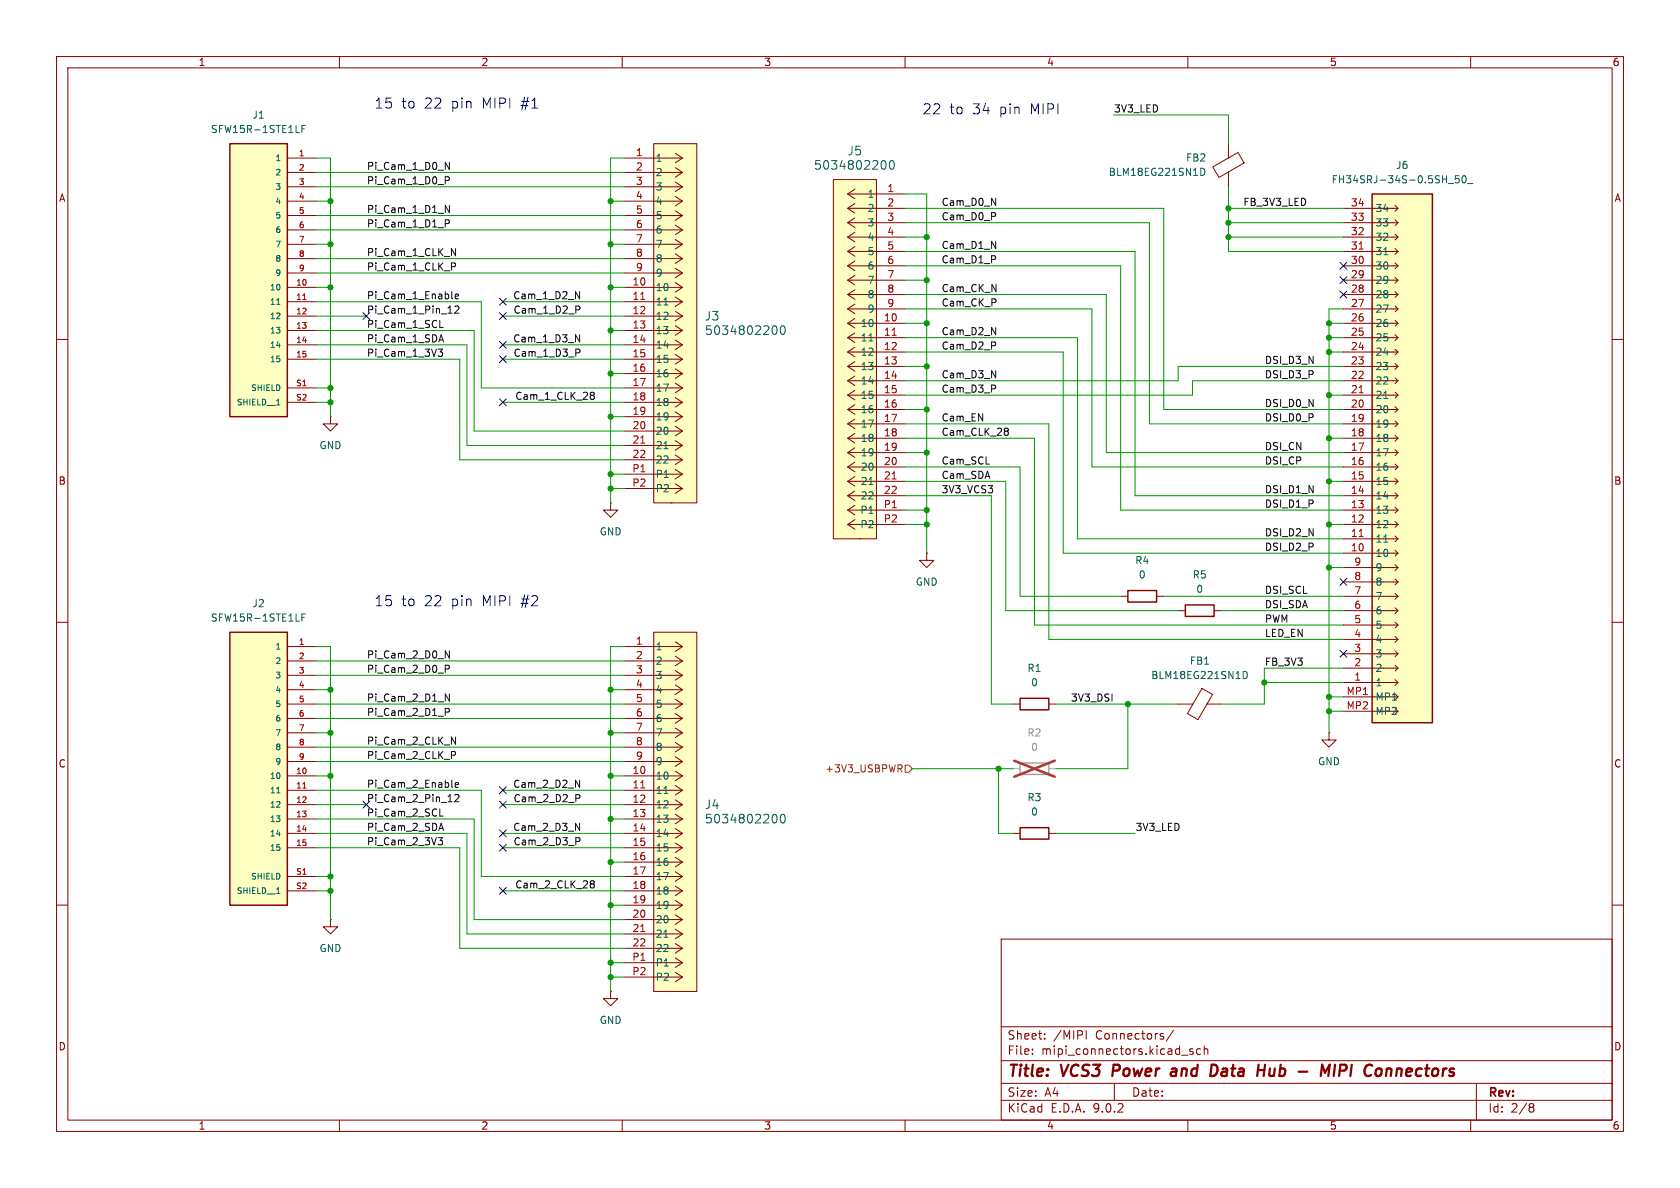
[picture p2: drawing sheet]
<svg xmlns="http://www.w3.org/2000/svg" width="297mm" height="210mm" viewBox="0 0 297 210" stroke-linecap="round" stroke-linejoin="round" font-family="sans-serif">
<g fill="none" stroke="#840000" stroke-width=".18">
<path d="M10 10h277v190h-277zM12 12h273v186h-273zM60 10v2M110 10v2M160 10v2M210 10v2M260 10v2M10 60h2M58.4 73.7v1.2h1.3l-1.3 1.3-1.3-1.3h1.3M58.4 73.7h.1M285 60h2M10 110h2"/>
<path d="M285 110h2M179.1 147.3h1.2M185.4 147.3h1.3M10 160h2M177 166h108v32h-108zM285 160h2M60 198v2M110 198v2M160 198v2M177 194.5h108M177 191.5h108M177 187.5h108"/>
<path d="M177 181.5h108M182.5 186.3v.1M182.5 185.5v.1M184.7 183.6v.1M184.7 182.8v.1M192 182.2v1.5M197 191.5v3M207.5 182.1l-1.3 2M208.9 186.5h1.1M210 198v2M210.9 185.5l-.4-.1-.2 .2 .1 .2 .5 .2v.3h-.6M212.2 185.5l-.4-.1-.3 .3v.4l.2 .2h.5"/>
<path d="M212.9 185.5l.2-.1 .4 .1v.9M212.9 184.9v1.5M260 198v2M261 191.5v6.5M270.6 195.1l.4 .1 .2 .2-.3 .3M270.6 195.7h.3M270.9 195.7l.2 .2 .1 .4-.2 .2-.4 .1"/>
</g>
<g fill="none" stroke="#840000" stroke-width=".4">
<path d="M196.9 188.2l-.3 2M207 190.1l.2 .1 .7-.1M207.2 189l.2-.1 .5 .1M208 189.4l-.9 .1M214.7 188.2a1.11 1.11 0 0 1 0 1.9M222.4 189.2h1.1M223.6 188.2l-.2 2M224.5 188.9l-.1 1 .1 .2 .4 .1M233.5 190.2l.2-2 .5 1.4 .9-1.4-.3 2M236 188.2l-.2 2M236.8 189.3h.8M237.7 188.2h-.7l-.3 2"/>
<path d="M245.3 189l.2-.1 .4 .1v1.2"/>
</g>
<path d="M180.3 146.3h5.1v2h-5.1z" fill="none" stroke="#840000" stroke-width=".25"/>
<path d="M242.6 34.3h10.6v93.5h-10.6z" fill="#ffffc2"/>
<g fill="none" stroke="#840000" stroke-width=".18">
<path d="M237.5 36.8h5.1M237.5 39.4h5.1M244.6 36.8h2.5M244.6 39.4h2.5M246.6 36.3l.5 .5M246.6 38.9l.5 .5M247.1 36.8l-.5 .5M247.1 39.4l-.5 .5M237.5 41.9h5.1M237.5 44.5h5.1M237.5 47h5.1M237.5 49.5h5.1"/>
<path d="M237.5 52.1h5.1M237.5 54.6h5.1M237.5 57.2h5.1M237.5 59.7h5.1M244.6 41.9h2.5M244.6 44.5h2.5M244.6 47h2.5M244.6 49.5h2.5M244.6 52.1h2.5M244.6 54.6h2.5M244.6 57.2h2.5M244.6 59.7h2.5"/>
<path d="M246.6 41.4l.5 .5M246.6 43.9l.5 .6M246.6 46.5l.5 .5M246.6 49l.5 .5M246.6 51.6l.5 .5M246.6 54.1l.5 .5M246.6 56.6l.5 .6M246.6 59.2l.5 .5M247.1 41.9l-.5 .5M247.1 44.5l-.5 .5M247.1 47l-.5 .5M247.1 49.5l-.5 .5"/>
<path d="M247.1 52.1l-.5 .5M247.1 54.6l-.5 .5M247.1 57.2l-.5 .5M247.1 59.7l-.5 .5M237.5 74.9h9.6M237.5 77.5h9.6M237.5 62.2h5.1M237.5 64.8h5.1M237.5 67.3h5.1M237.5 69.9h5.1M237.5 72.4h5.1M244.6 62.2h2.5"/>
<path d="M244.6 64.8h2.5M244.6 67.3h2.5M244.6 69.9h2.5M244.6 72.4h2.5M246.6 61.7l.5 .5M246.6 64.3l.5 .5M246.6 66.8l.5 .5M246.6 69.3l.5 .6M246.6 71.9l.5 .5M246.6 74.4l.5 .5M246.6 77l.5 .5M246.6 79.5l.5 .5"/>
<path d="M247.1 62.2l-.5 .5M247.1 64.8l-.5 .5M247.1 67.3l-.5 .5M247.1 69.9l-.5 .5M247.1 72.4l-.5 .5M247.1 74.9l-.5 .5M247.1 77.5l-.5 .5M237.5 80h9.6M237.5 82.6h9.6M237.5 85.1h9.6M237.5 87.6h9.6M237.5 90.2h9.6"/>
<path d="M237.5 92.7h9.6M237.5 95.3h9.6M237.5 97.8h9.6M246.6 82l.5 .6M246.6 84.6l.5 .5M246.6 87.1l.5 .5M246.6 89.7l.5 .5M246.6 92.2l.5 .5M246.6 94.7l.5 .6M246.6 97.3l.5 .5M246.6 99.8l.5 .5M247.1 80l-.5 .5"/>
<path d="M247.1 82.6l-.5 .5M247.1 85.1l-.5 .5M247.1 87.6l-.5 .5M247.1 90.2l-.5 .5M247.1 92.7l-.5 .5M247.1 95.3l-.5 .5M247.1 97.8l-.5 .5M237.5 118.1h9.6M237.5 100.3h5.1M237.5 102.9h5.1M237.5 105.4h5.1M237.5 108h5.1"/>
<path d="M237.5 110.5h5.1M237.5 113h5.1M237.5 115.6h5.1M244.6 100.3h2.5M244.6 102.9h2.5M244.6 105.4h2.5M244.6 108h2.5M244.6 110.5h2.5M244.6 113h2.5M244.6 115.6h2.5M246.6 102.4l.5 .5M246.6 104.9l.5 .5"/>
<path d="M246.6 107.4l.5 .6M246.6 110l.5 .5M246.6 112.5l.5 .5M246.6 115.1l.5 .5M246.6 117.6l.5 .5M247.1 100.3l-.5 .5M247.1 102.9l-.5 .5M247.1 105.4l-.5 .5M247.1 108l-.5 .5M247.1 110.5l-.5 .5M247.1 113l-.5 .5M247.1 115.6l-.5 .5"/>
<path d="M247.1 118.1l-.5 .5M237.5 120.7h9.6M237.5 123.2h7.1M237.5 125.7h7.1M246.4 123.2h.7M246.6 120.1l.5 .6M246.6 122.7l.5 .5M247.1 120.7l-.5 .5M247.1 123.2l-.5 .5"/>
</g>
<path d="M242.6 34.3h10.6v93.5h-10.6z" fill="none" stroke="#840000" stroke-width=".25"/>
<path d="M256 32.5h1M257.9 31.1h-.6l-.1 .6 .2-.2 .5 .1 .1 .2-.1 .4-.2 .1-.5-.1M258.6 31.2l.2-.1a.68 .68 0 0 1 .4 .6 .68 .68 0 0 1-.4 .6l-.2-.1-.1-.4zM259.4 32.5h1M244.6 45h.8M244.6 70.4h.8M244.6 95.8h.8" fill="none" stroke="#006464" stroke-width=".18"/>
<path d="M240.3 44h.7M240.3 69.4h.7M240.3 94.8h.7" fill="none" stroke="#a90000" stroke-width=".18"/>
<path d="M115.6 111.8h7.6v63.5h-7.6z" fill="#ffffc2"/>
<g fill="none" stroke="#840000" stroke-width=".18">
<path d="M110.5 114.3h10.1M110.5 116.8h10.1M110.5 119.4h10.1M115.6 111.8h7.6v63.5h-7.6zM119.4 113.5l1.2 .8M119.4 116l1.2 .8M119.4 118.5l1.2 .9M120.6 114.3l-1.2 .8M120.6 116.8l-1.2 .9M120.6 119.4l-1.2 .8M198.1 105.4h1.3M204.5 105.4h1.2"/>
<path d="M110.5 121.9h10.1M110.5 124.5h10.1M110.5 127h10.1M110.5 129.5h10.1M110.5 132.1h10.1M110.5 134.6h10.1M110.5 137.2h10.1M110.5 139.7h10.1M119.4 121.1l1.2 .8M119.4 123.6l1.2 .9M119.4 126.2l1.2 .8M119.4 128.7l1.2 .8"/>
<path d="M119.4 131.2l1.2 .9M119.4 133.8l1.2 .8M119.4 136.3l1.2 .9M119.4 138.9l1.2 .8M120.6 121.9l-1.2 .9M120.6 124.5l-1.2 .8M120.6 127l-1.2 .8M120.6 129.5l-1.2 .9M120.6 132.1l-1.2 .8M120.6 134.6l-1.2 .9M120.6 137.2l-1.2 .8M120.6 139.7l-1.2 .8"/>
<path d="M179.1 124.5h1.2M185.4 124.5h1.3M110.5 142.2h10.1M110.5 144.8h10.1M110.5 147.3h10.1M110.5 149.9h10.1M110.5 152.4h10.1M110.5 154.9h10.1M110.5 157.5h10.1M119.4 141.4l1.2 .8M119.4 143.9l1.2 .9M119.4 146.5l1.2 .8"/>
<path d="M119.4 149l1.2 .9M119.4 151.6l1.2 .8M119.4 154.1l1.2 .8M119.4 156.6l1.2 .9M119.4 159.2l1.2 .8M120.6 142.2l-1.2 .9M120.6 144.8l-1.2 .8M120.6 147.3l-1.2 .9M120.6 149.9l-1.2 .8M120.6 152.4l-1.2 .8M120.6 154.9l-1.2 .9M120.6 157.5l-1.2 .8"/>
<path d="M110.5 160h10.1M110.5 162.6h10.1M110.5 165.1h10.1M110.5 167.6h10.1M110.5 170.2h10.1M110.5 172.7h10.1M118.6 175.3h.1M119.4 161.7l1.2 .9M119.4 164.3l1.2 .8M119.4 166.8l1.2 .8M119.4 169.3l1.2 .9M119.4 171.9l1.2 .8"/>
<path d="M120.6 160l-1.2 .9M120.6 162.6l-1.2 .8M120.6 165.1l-1.2 .8M120.6 167.6l-1.2 .9M120.6 170.2l-1.2 .8M120.6 172.7l-1.2 .9"/>
</g>
<path d="M117.4 140.3h.7M136.9 144a.83 .83 0 0 1 .6 .6 .83 .83 0 0 1-.4 .8l-.2 .1M138.1 144.1l.2-.1a.83 .83 0 0 1 .6 .6 .83 .83 0 0 1-.3 .8l-.1 .1a.82 .82 0 0 1-.4-1.4zM117.4 165.7h.7" fill="none" stroke="#006464" stroke-width=".18"/>
<path d="M113.3 139.3h.7M113.3 164.7h.7" fill="none" stroke="#a90000" stroke-width=".18"/>
<path d="M199.4 104.4h5.1v2h-5.1zM180.3 123.4h5.1v2.1h-5.1z" fill="none" stroke="#840000" stroke-width=".25"/>
<path d="M147.3 31.8h7.6v63.5h-7.6z" fill="#ffffc2"/>
<g fill="none" stroke="#840000" stroke-width=".18">
<path d="M147.3 31.8h7.6v63.5h-7.6zM149.9 34.3h10.1M149.9 34.3l1.2 .8M149.9 36.8h10.1M149.9 36.8l1.2 .9M149.9 39.4h10.1M149.9 39.4l1.2 .8M151.1 33.4l-1.2 .9M151.1 36l-1.2 .8M151.1 38.5l-1.2 .9M214.4 29.5l4.5-2.6 1 1.9-4.4 2.6zM217.2 25.4v2.5"/>
<path d="M217.2 30.4v2.6M149.9 41.9h10.1M149.9 41.9l1.2 .9M149.9 44.5h10.1M149.9 44.5l1.2 .8M149.9 47h10.1M149.9 47l1.2 .8M149.9 49.5h10.1M149.9 49.5l1.2 .9M149.9 52.1h10.1M149.9 52.1l1.2 .8M149.9 54.6h10.1"/>
<path d="M149.9 54.6l1.2 .9M149.9 57.2h10.1M149.9 57.2l1.2 .8M149.9 59.7h10.1M149.9 59.7l1.2 .8M151.1 41.1l-1.2 .8M151.1 43.6l-1.2 .9M151.1 46.1l-1.2 .9M151.1 48.7l-1.2 .8M151.1 51.2l-1.2 .9M151.1 53.8l-1.2 .8M151.1 56.3l-1.2 .9"/>
<path d="M151.1 58.8l-1.2 .9M149.9 62.2h10.1M149.9 62.2l1.2 .9M149.9 64.8h10.1M149.9 64.8l1.2 .8M149.9 67.3h10.1M149.9 67.3l1.2 .9M149.9 69.9h10.1M149.9 69.9l1.2 .8M149.9 72.4h10.1M149.9 72.4l1.2 .8M149.9 74.9h10.1"/>
<path d="M149.9 74.9l1.2 .9M149.9 77.5h10.1M149.9 77.5l1.2 .8M151.1 61.4l-1.2 .8M151.1 63.9l-1.2 .9M151.1 66.5l-1.2 .8M151.1 69l-1.2 .9M151.1 71.5l-1.2 .9M151.1 74.1l-1.2 .8M151.1 76.6l-1.2 .9M151.1 79.2l-1.2 .8M149.9 80h10.1"/>
<path d="M149.9 80l1.2 .9M149.9 82.6h10.1M149.9 82.6l1.2 .8M149.9 85.1h10.1M149.9 85.1l1.2 .8M149.9 87.6h10.1M149.9 87.6l1.2 .9M149.9 90.2h10.1M149.9 90.2l1.2 .8M149.9 92.7h10.1M149.9 92.7l1.2 .9M151.1 81.7l-1.2 .9"/>
<path d="M151.1 84.2l-1.2 .9M151.1 86.8l-1.2 .8M151.1 89.3l-1.2 .9M151.1 91.9l-1.2 .8M151.9 95.3h.1"/>
</g>
<path d="M156.1 28.4a.83 .83 0 0 1 .6 .6 .83 .83 0 0 1-.3 .8l-.3 .1M157.4 28.5l.2-.1a.83 .83 0 0 1 .6 .6 .83 .83 0 0 1-.3 .8l-.2 .1a.83 .83 0 0 1-.6-.6 .83 .83 0 0 1 .3-.8zM212.3 29.7a.64 .64 0 0 1 .7 .7 .64 .64 0 0 1-.7 .6zM153.6 60.3h.7M153.6 85.7h.7" fill="none" stroke="#006464" stroke-width=".18"/>
<path d="M157.7 59.3h.7M157.7 84.7h.7" fill="none" stroke="#a90000" stroke-width=".18"/>
<path d="M180.3 134.9h5.1v2h-5.1z" fill="none" stroke="#a1a1a1" stroke-width=".25"/>
<path d="M179.1 135.9h1.2M185.4 135.9h1.3" fill="none" stroke="#a1a1a1" stroke-width=".18"/>
<path d="M179.3 134.5l7.2 2.8M186.5 134.5l-7.2 2.8" fill="none" stroke="#e12e31" stroke-width=".46"/>
<path d="M40.6 25.4h10.2v48.3h-10.2z" fill="#ffffc2"/>
<path d="M40.6 25.4h10.2v48.3h-10.2zM209.5 106.9h5.1v2.1h-5.1z" fill="none" stroke="#840000" stroke-width=".25"/>
<g fill="none" stroke="#840000" stroke-width=".18">
<path d="M50.8 27.9h5.1M50.8 30.5h5.1M50.8 33h5.1M50.8 35.6h5.1M50.8 38.1h5.1M50.8 40.6h5.1M50.8 43.2h5.1M50.8 45.7h5.1M50.8 48.3h5.1M50.8 50.8h5.1M50.8 53.3h5.1M50.8 55.9h5.1"/>
<path d="M50.8 58.4h5.1M50.8 61h5.1M50.8 63.5h5.1M50.8 68.6h5.1M50.8 71.1h5.1M163.8 97.8v1.3h1.3l-1.3 1.2-1.2-1.2h1.2M163.8 97.8h.1M208.3 108h1.2M214.6 108h1.3M208.3 124.5h2.6M212.5 121.7l1.9 1.1-2.6 4.4-1.9-1.1zM213.4 124.5h2.5"/>
<path d="M234.9 129.5v1.3h1.3l-1.3 1.3-1.2-1.3h1.2M234.9 129.5h.1M107.9 175.3v1.2h1.3l-1.3 1.3-1.2-1.3h1.2M107.9 175.3h.1"/>
</g>
<path d="M53.4 22.8h.4M54 22.2h-.6v1.2M48.9 53.8h.6M48.9 71.6h.6M219.8 118.7a.64 .64 0 0 1 .7 .6 .64 .64 0 0 1-.7 .7z" fill="none" stroke="#006464" stroke-width=".18"/>
<path d="M53.5 53h.6" fill="none" stroke="#a90000" stroke-width=".18"/>
<path d="M40.6 111.8h10.2v48.2h-10.2z" fill="#ffffc2"/>
<path d="M40.6 111.8h10.2v48.2h-10.2z" fill="none" stroke="#840000" stroke-width=".25"/>
<g fill="none" stroke="#840000" stroke-width=".18">
<path d="M107.9 88.9v1.3h1.3l-1.3 1.2-1.2-1.2h1.2M107.9 88.9h.1M50.8 114.3h5.1M50.8 116.8h5.1M50.8 119.4h5.1M50.8 121.9h5.1M50.8 124.5h5.1M50.8 127h5.1M50.8 129.5h5.1M50.8 132.1h5.1M50.8 134.6h5.1M50.8 137.2h5.1"/>
<path d="M50.8 139.7h5.1M50.8 142.2h5.1M50.8 144.8h5.1M50.8 147.3h5.1M50.8 149.9h5.1M50.8 154.9h5.1M50.8 157.5h5.1M58.4 162.6v1.2h1.3l-1.3 1.3-1.3-1.3h1.3M58.4 162.6h.1"/>
</g>
<path d="M53.4 109.1h.4M54 108.5h-.6v1.3M48.9 140.2h.6M48.9 157.9h.6" fill="none" stroke="#006464" stroke-width=".18"/>
<path d="M53.5 139.3h.6" fill="none" stroke="#a90000" stroke-width=".18"/>
<path d="M115.6 25.4h7.6v63.5h-7.6z" fill="#ffffc2"/>
<g fill="none" stroke="#840000" stroke-width=".18">
<path d="M110.5 27.9h10.1M110.5 30.5h10.1M110.5 33h10.1M110.5 35.6h10.1M110.5 38.1h10.1M115.6 25.4h7.6v63.5h-7.6zM119.4 27.1l1.2 .8M119.4 29.6l1.2 .9M119.4 32.2l1.2 .8M119.4 34.7l1.2 .9M119.4 37.3l1.2 .8M119.4 39.8l1.2 .8"/>
<path d="M120.6 27.9l-1.2 .9M120.6 30.5l-1.2 .8M120.6 33l-1.2 .9M120.6 35.6l-1.2 .8M120.6 38.1l-1.2 .8M110.5 40.6h10.1M110.5 43.2h10.1M110.5 45.7h10.1M110.5 48.3h10.1M110.5 50.8h10.1M110.5 53.3h10.1M110.5 55.9h10.1"/>
<path d="M110.5 58.4h10.1M119.4 42.3l1.2 .9M119.4 44.9l1.2 .8M119.4 47.4l1.2 .9M119.4 50l1.2 .8M119.4 52.5l1.2 .8M119.4 55l1.2 .9M119.4 57.6l1.2 .8M120.6 40.6l-1.2 .9M120.6 43.2l-1.2 .8M120.6 45.7l-1.2 .9M120.6 48.3l-1.2 .8"/>
<path d="M120.6 50.8l-1.2 .8M120.6 53.3l-1.2 .9M120.6 55.9l-1.2 .8M120.6 58.4l-1.2 .9M110.5 61h10.1M110.5 63.5h10.1M110.5 66h10.1M110.5 68.6h10.1M110.5 71.1h10.1M110.5 73.7h10.1M110.5 76.2h10.1M110.5 78.7h10.1"/>
<path d="M119.4 60.1l1.2 .9M119.4 62.7l1.2 .8M119.4 65.2l1.2 .8M119.4 67.7l1.2 .9M119.4 70.3l1.2 .8M119.4 72.8l1.2 .9M119.4 75.4l1.2 .8M119.4 77.9l1.2 .8M120.6 61l-1.2 .8M120.6 63.5l-1.2 .8M120.6 66l-1.2 .9M120.6 68.6l-1.2 .8"/>
<path d="M120.6 71.1l-1.2 .9M120.6 73.7l-1.2 .8M120.6 76.2l-1.2 .8M120.6 78.7l-1.2 .9M110.5 81.3h10.1M110.5 83.8h10.1M110.5 86.4h10.1M118.6 88.9h.1M119.4 80.4l1.2 .9M119.4 83l1.2 .8M119.4 85.5l1.2 .9M120.6 81.3l-1.2 .8"/>
<path d="M120.6 83.8l-1.2 .9M120.6 86.4l-1.2 .8"/>
</g>
<path d="M117.4 53.9h.7M136.9 57.6a.83 .83 0 0 1 .6 .6 .83 .83 0 0 1-.4 .8l-.2 .1M138.1 57.7l.2-.1a.83 .83 0 0 1 .6 .6 .83 .83 0 0 1-.3 .8l-.1 .1a.82 .82 0 0 1-.4-1.4zM117.4 79.3h.7" fill="none" stroke="#006464" stroke-width=".18"/>
<path d="M113.3 52.9h.7M113.3 78.3h.7" fill="none" stroke="#a90000" stroke-width=".18"/>
<path d="M159.1 135.9l.4 .6M159.2 135.2l.3 .2-.1 .3-.2 .2M160 135.3h.7l.6 .6-.6 .6h-.7z" fill="none" stroke="#725600" stroke-width=".18"/>
<g fill="none" stroke="#0f0f0f" stroke-width=".18">
<path d="M78.7 28.7l.7 1.3v-1.3M78.7 31.2h.5l.2 .3-.1 .3-.6 .1M78.7 36.3l.7 1.3v-1.3M78.7 38.9h.5l.2 .2-.1 .4h-.6M77.8 57.9h.6M78 59.2l.4 1.2M79.8 46.5h.5l.2 .2-.1 .4h-.6M79.8 43.9l.7 1.3v-1.3M80.4 54.2l.5-.1 .2 .4-.7 .9h.7M80.5 52.4l.6-.1-.1-.3h-.3l-.2 .2v.6h.5M101.7 51.6l.8 1.2v-1.2M101.7 59.2l.8 1.2v-1.2"/>
<path d="M102.3 54.1l.2 .2v.3l-.2 .2M77.4 61.7h.8l-.4 .5 .4 .1v.4l-.2 .3h-.4M77.7 60.1h.6M102.3 61.7l.2 .3v.3l-.2 .1M104.6 69.3h.2l.3 .3-.3 .3M104.6 69.9h.2M104.8 69.9l.3 .2v.3l-.2 .1-.3 .1M178 75.7l.3 .2-.3 .3 .3 .3v.2l-.3 .3M78.7 115.1l.7 1.2v-1.2M78.7 117.6h.5l.2 .2-.1 .4-.6 .1M78.7 122.7l.7 1.2v-1.2M78.7 125.2h.5l.2 .3-.1 .3-.6 .1"/>
<path d="M79.8 130.3l.7 1.3v-1.3M79.8 132.8h.5l.2 .3-.1 .3-.6 .1M80.5 138.8l.6-.2-.1-.2-.3-.1-.2 .2v.6h.5M101.7 137.9l.8 1.3v-1.3M77.4 148.1h.8l-.4 .5 .4 .1v.4l-.2 .2h-.4M77.7 146.4h.6M77.8 144.3h.6M78 145.5l.4 1.3M80.4 140.6l.5-.1 .2 .3-.7 .9h.7M101.7 145.5l.8 1.3v-1.3M102.3 140.5l.2 .2v.3l-.2 .1M102.3 148.1l.2 .2v.3l-.2 .1"/>
<path d="M104.6 155.7h.2l.3 .2-.3 .3M104.6 156.2h.2M104.8 156.2l.3 .3v.2l-.2 .2-.3 .1"/>
</g>
<g fill="none" stroke="#009600" stroke-width=".18">
<path d="M55.9 27.9h2.5v45.8M55.9 35.6h2.5M55.9 33h54.6M55.9 30.5h54.6M55.9 38.1h54.6M107.9 35.6h2.6M110.5 27.9h-2.6v61M160 34.3h3.8v63.5M160 36.8h45.7v35.6h31.8M160 39.4h43.2v35.5h34.3M196.8 20.3h20.4v5.1M217.2 36.8h20.3"/>
<path d="M217.2 39.4h20.3M217.2 33v11.5h20.3M55.9 53.3h29.2v15.3h25.4M55.9 50.8h2.5M55.9 55.9h8.9M55.9 58.4h27.9v17.8h26.7M55.9 43.2h2.5M55.9 45.7h54.6M55.9 48.3h54.6M55.9 40.6h54.6M88.9 55.9h21.6M88.9 53.3h21.6"/>
<path d="M107.9 50.8h2.6M107.9 58.4h2.6M107.9 43.2h2.6M160 52.1h35.6v27.9h41.9M160 54.6h33v28h44.5M160 44.5h40.7v43.1h36.8M160 59.7h30.5v35.6h47M160 41.9h3.8M160 57.2h3.8M160 47h38.1v43.2h39.4M160 49.5h3.8M217.2 41.9h20.3"/>
<path d="M234.9 57.2h2.6M234.9 59.7h2.6M237.5 54.6h-2.6v74.9M55.9 68.6h2.5M55.9 63.5h25.4v17.8h29.2M55.9 61h26.6v17.7h28M55.9 71.1h2.5M88.9 61h21.6M88.9 63.5h21.6M88.9 71.1h21.6M107.9 66h2.6M107.9 73.7h2.6"/>
<path d="M160 72.4h3.8M160 74.9h25.4v38.1h52.1M160 77.5h22.9v33h54.6M160 62.2h28v35.6h49.5M160 64.8h3.8M234.9 69.9h2.6M234.9 77.5h2.6M234.9 62.2h2.6M237.5 67.3h-26.7v2.6h-50.8M237.5 64.8h-29.2v2.5h-48.3M107.9 86.4h2.6M107.9 83.8h2.6"/>
<path d="M160 80h3.8M160 82.6h20.3v22.8h17.8M160 85.1h17.8v22.9h30.5M160 87.6h15.3v36.9h3.8M160 92.7h3.8M160 90.2h3.8M234.9 85.1h2.6M234.9 92.7h2.6M55.9 114.3h2.5v48.3M55.9 119.4h54.6M55.9 116.8h54.6M110.5 114.3h-2.6v61"/>
<path d="M205.7 105.4h31.8M215.9 108h21.6M234.9 100.3h2.6M237.5 118.1h-14v6.4h-7.6M55.9 124.5h54.6M55.9 139.7h29.2v15.2h25.4M55.9 137.2h2.5M55.9 121.9h2.5M55.9 127h54.6M55.9 129.5h2.5M55.9 134.6h54.6M55.9 132.1h54.6"/>
<path d="M88.9 139.7h21.6M107.9 137.2h2.6M107.9 121.9h2.6M107.9 129.5h2.6M161.3 135.9h17.8M176.5 135.9v11.4h2.6M186.7 124.5h21.6M199.4 124.5v11.4h-12.7M223.5 120.7h14M234.9 123.2h2.6M234.9 125.7h2.6M55.9 147.3h26.6v17.8h28"/>
<path d="M55.9 149.9h25.4v17.7h29.2M55.9 144.8h27.9v17.8h26.7M55.9 157.5h2.5M55.9 154.9h2.5M55.9 142.2h8.9M88.9 147.3h21.6M88.9 149.9h21.6M88.9 157.5h21.6M88.9 142.2h21.6M107.9 152.4h2.6M107.9 144.8h2.6M186.7 147.3h14"/>
<path d="M107.9 170.2h2.6M107.9 160h2.6M107.9 172.7h2.6"/>
</g>
<g fill="none" stroke="#000084" stroke-width=".18">
<path d="M64.2 55.3l1.2 1.2M65.4 55.3l-1.2 1.2M88.3 55.3l1.2 1.2M88.3 52.7l1.2 1.2M89.5 55.3l-1.2 1.2M89.5 52.7l-1.2 1.2M236.9 46.4l1.2 1.2M236.9 51.5l1.2 1.2M236.9 48.9l1.2 1.2M238.1 46.4l-1.2 1.2M238.1 51.5l-1.2 1.2M238.1 48.9l-1.2 1.2"/>
<path d="M88.3 70.5l1.2 1.2M88.3 62.9l1.2 1.2M88.3 60.4l1.2 1.2M89.5 70.5l-1.2 1.2M89.5 62.9l-1.2 1.2M89.5 60.4l-1.2 1.2M236.9 115l1.2 1.2M236.9 102.3l1.2 1.2M238.1 115l-1.2 1.2M238.1 102.3l-1.2 1.2M88.3 139.1l1.2 1.2M89.5 139.1l-1.2 1.2"/>
<path d="M64.2 141.6l1.2 1.2M65.4 141.6l-1.2 1.2M88.3 149.3l1.2 1.2M88.3 146.7l1.2 1.2M88.3 156.9l1.2 1.2M88.3 141.6l1.2 1.2M89.5 149.3l-1.2 1.2M89.5 146.7l-1.2 1.2M89.5 156.9l-1.2 1.2M89.5 141.6l-1.2 1.2"/>
</g>
<g fill="#009600" stroke="#009600" stroke-width=".18">
<circle cx="163.8" cy="57.2" r=".46"/>
<circle cx="217.2" cy="36.8" r=".46"/>
<circle cx="217.2" cy="39.4" r=".46"/>
<circle cx="217.2" cy="41.9" r=".46"/>
<circle cx="163.8" cy="41.9" r=".46"/>
<circle cx="163.8" cy="49.5" r=".46"/>
<circle cx="163.8" cy="72.4" r=".46"/>
<circle cx="163.8" cy="80" r=".46"/>
<circle cx="163.8" cy="64.8" r=".46"/>
<circle cx="163.8" cy="90.2" r=".46"/>
<circle cx="176.5" cy="135.9" r=".46"/>
<circle cx="163.8" cy="92.7" r=".46"/>
<circle cx="234.9" cy="123.2" r=".46"/>
<circle cx="223.5" cy="120.7" r=".46"/>
<circle cx="234.9" cy="125.7" r=".46"/>
<circle cx="199.4" cy="124.5" r=".46"/>
<circle cx="234.9" cy="77.5" r=".46"/>
<circle cx="234.9" cy="62.2" r=".46"/>
<circle cx="234.9" cy="69.9" r=".46"/>
<circle cx="234.9" cy="57.2" r=".46"/>
<circle cx="234.9" cy="59.7" r=".46"/>
<circle cx="234.9" cy="92.7" r=".46"/>
<circle cx="234.9" cy="85.1" r=".46"/>
<circle cx="234.9" cy="100.3" r=".46"/>
<circle cx="58.4" cy="50.8" r=".46"/>
<circle cx="58.4" cy="71.1" r=".46"/>
<circle cx="58.4" cy="68.6" r=".46"/>
<circle cx="107.9" cy="152.4" r=".46"/>
<circle cx="107.9" cy="144.8" r=".46"/>
<circle cx="107.9" cy="160" r=".46"/>
<circle cx="107.9" cy="170.2" r=".46"/>
<circle cx="107.9" cy="172.7" r=".46"/>
<circle cx="58.4" cy="35.6" r=".46"/>
<circle cx="58.4" cy="43.2" r=".46"/>
<circle cx="107.9" cy="35.6" r=".46"/>
<circle cx="107.9" cy="50.8" r=".46"/>
<circle cx="107.9" cy="43.2" r=".46"/>
<circle cx="107.9" cy="58.4" r=".46"/>
<circle cx="58.4" cy="137.2" r=".46"/>
<circle cx="58.4" cy="154.9" r=".46"/>
<circle cx="58.4" cy="157.5" r=".46"/>
<circle cx="58.4" cy="121.9" r=".46"/>
<circle cx="107.9" cy="137.2" r=".46"/>
<circle cx="107.9" cy="129.5" r=".46"/>
<circle cx="107.9" cy="121.9" r=".46"/>
<circle cx="58.4" cy="129.5" r=".46"/>
<circle cx="107.9" cy="73.7" r=".46"/>
<circle cx="107.9" cy="86.4" r=".46"/>
<circle cx="107.9" cy="83.8" r=".46"/>
<circle cx="107.9" cy="66" r=".46"/>
</g>
<g font-size="2.8" fill="#840000">
<text x="178" y="190.9">Title:</text>
<text x="187.7" y="190.9">VCS3</text>
<text x="197.5" y="190.9">Power</text>
<text x="208.7" y="190.9">and</text>
<text x="216.4" y="190.9">Data</text>
<text x="225.5" y="190.9">Hub</text>
<text x="238.4" y="190.9">MIPI</text>
<text x="246.9" y="190.9">Connectors</text>
</g>
<g font-size="2.5" fill="#0000c2">
<text x="66.1" y="19.4">15</text>
<text x="71" y="19.4">to</text>
<text x="75" y="19.4">22</text>
<text x="79.9" y="19.4">pin</text>
<text x="85.4" y="19.4">MIPI</text>
<text x="92.4" y="19.4">#1</text>
<text x="163" y="20.4">22</text>
<text x="167.9" y="20.4">to</text>
<text x="171.9" y="20.4">34</text>
<text x="176.8" y="20.4">pin</text>
<text x="182.3" y="20.4">MIPI</text>
<text x="66.1" y="107.4">15</text>
<text x="71" y="107.4">to</text>
<text x="75" y="107.4">22</text>
<text x="79.9" y="107.4">pin</text>
<text x="85.4" y="107.4">MIPI</text>
<text x="92.4" y="107.4">#2</text>
</g>
<g font-size="2.1" fill="#006464">
<text x="149.7" y="27.7">J5</text>
<text x="143.8" y="30.2">5034802200</text>
<text x="124.5" y="56.9">J3</text>
<text x="124.5" y="59.4">5034802200</text>
<text x="124.5" y="143.2">J4</text>
<text x="124.5" y="145.8">5034802200</text>
</g>
<g font-size="2.1" fill="#840000">
<text x="178" y="184">Sheet:</text>
<text x="186.2" y="184">/MIPI</text>
<text x="193.7" y="184">Connectors/</text>
<text x="178" y="186.7">File:</text>
<text x="184.1" y="186.7">mipi_connectors.kicad_sch</text>
<text x="178" y="196.9">KiCad</text>
<text x="178" y="194.1">Size:</text>
<text x="184.7" y="194.1">A4</text>
<text x="185.7" y="196.9">E.D.A.</text>
<text x="193.3" y="196.9">9.0.2</text>
<text x="200" y="194.1">Date:</text>
<text x="263" y="194.3">Rev:</text>
<text x="263" y="196.9">Id:</text>
<text x="267.1" y="196.9">2/8</text>
</g>
<g font-size="1.8" fill="#840000">
<text x="35" y="11.9">1</text>
<text x="85" y="11.9">2</text>
<text x="135" y="11.9">3</text>
<text x="185" y="11.9">4</text>
<text x="235" y="11.9">5</text>
<text x="285" y="11.9">6</text>
<text x="10.3" y="35.9">A</text>
<text x="285.3" y="35.9">A</text>
<text x="10.3" y="85.9">B</text>
<text x="285.3" y="85.9">B</text>
<text x="10.3" y="135.9">C</text>
<text x="285.3" y="135.9">C</text>
<text x="10.3" y="185.9">D</text>
<text x="285.3" y="185.9">D</text>
<text x="35" y="199.9">1</text>
<text x="85" y="199.9">2</text>
<text x="135" y="199.9">3</text>
<text x="185" y="199.9">4</text>
<text x="235" y="199.9">5</text>
<text x="285" y="199.9">6</text>
</g>
<g font-size="1.8" fill="#006464">
<text x="37.2" y="23.7">SFW15R-1STE1LF</text>
<text x="44.5" y="21.2">J1</text>
<text x="115.8" y="28.8">1</text>
<text x="209.6" y="28.8">FB2</text>
<text x="115.8" y="31.3">2</text>
<text x="115.8" y="33.9">3</text>
<text x="153.3" y="35.2">1</text>
<text x="195.9" y="31.3">BLM18EG221SN1D</text>
<text x="235.3" y="32.6">FH34SRJ-34S-0.5SH_50_</text>
<text x="246.7" y="30.1">J6</text>
<text x="115.8" y="36.4">4</text>
<text x="115.8" y="39">5</text>
<text x="115.8" y="41.5">6</text>
<text x="153.3" y="37.7">2</text>
<text x="153.3" y="40.2">3</text>
<text x="243.1" y="37.7">34</text>
<text x="243.1" y="40.2">33</text>
<text x="115.8" y="44">7</text>
<text x="115.8" y="46.6">8</text>
<text x="153.3" y="42.8">4</text>
<text x="153.3" y="45.3">5</text>
<text x="153.3" y="47.9">6</text>
<text x="243.1" y="42.8">32</text>
<text x="243.1" y="45.3">31</text>
<text x="243.1" y="47.9">30</text>
<text x="115.8" y="49.1">9</text>
<text x="115.8" y="51.7">10</text>
<text x="153.3" y="50.4">7</text>
<text x="153.3" y="52.9">8</text>
<text x="243.1" y="50.4">29</text>
<text x="243.1" y="52.9">28</text>
<text x="115.8" y="54.2">11</text>
<text x="115.8" y="56.7">12</text>
<text x="115.8" y="59.3">13</text>
<text x="152.1" y="58">10</text>
<text x="153.3" y="55.5">9</text>
<text x="243.1" y="55.5">27</text>
<text x="243.1" y="58">26</text>
<text x="115.8" y="61.8">14</text>
<text x="115.8" y="64.4">15</text>
<text x="152.1" y="60.6">11</text>
<text x="152.1" y="63.1">12</text>
<text x="152.1" y="65.6">13</text>
<text x="243.1" y="60.6">25</text>
<text x="243.1" y="63.1">24</text>
<text x="243.1" y="65.6">23</text>
<text x="115.8" y="66.9">16</text>
<text x="115.8" y="69.4">17</text>
<text x="115.8" y="72">18</text>
<text x="152.1" y="68.2">14</text>
<text x="152.1" y="70.7">15</text>
<text x="243.1" y="68.2">22</text>
<text x="243.1" y="70.7">21</text>
<text x="115.8" y="74.5">19</text>
<text x="115.8" y="77.1">20</text>
<text x="152.1" y="73.3">16</text>
<text x="152.1" y="75.8">17</text>
<text x="243.1" y="73.3">20</text>
<text x="243.1" y="75.8">19</text>
<text x="56.4" y="79.6">GND</text>
<text x="115.8" y="79.6">21</text>
<text x="115.8" y="82.1">22</text>
<text x="152.1" y="78.3">18</text>
<text x="152.1" y="80.9">19</text>
<text x="152.1" y="83.4">20</text>
<text x="243.1" y="78.3">18</text>
<text x="243.1" y="80.9">17</text>
<text x="243.1" y="83.4">16</text>
<text x="115.8" y="84.7">P1</text>
<text x="115.8" y="87.2">P2</text>
<text x="152.1" y="86">21</text>
<text x="152.1" y="88.5">22</text>
<text x="243.1" y="86">15</text>
<text x="243.1" y="88.5">14</text>
<text x="105.9" y="94.8">GND</text>
<text x="152" y="91">P1</text>
<text x="152" y="93.6">P2</text>
<text x="243.1" y="91">13</text>
<text x="243.1" y="93.6">12</text>
<text x="200.6" y="99.9">R4</text>
<text x="243.1" y="96.1">11</text>
<text x="243.1" y="98.7">10</text>
<text x="243.1" y="101.2">9</text>
<text x="44.5" y="107.5">J2</text>
<text x="161.8" y="103.7">GND</text>
<text x="201.2" y="102.5">0</text>
<text x="210.7" y="102.5">R5</text>
<text x="211.4" y="105">0</text>
<text x="243.1" y="103.7">8</text>
<text x="243.1" y="106.3">7</text>
<text x="37.2" y="110.1">SFW15R-1STE1LF</text>
<text x="243.1" y="108.8">6</text>
<text x="243.1" y="111.4">5</text>
<text x="243.1" y="113.9">4</text>
<text x="115.8" y="115.2">1</text>
<text x="115.8" y="117.7">2</text>
<text x="181.5" y="119">R1</text>
<text x="210.3" y="117.7">FB1</text>
<text x="243.1" y="116.4">3</text>
<text x="243.1" y="119">2</text>
<text x="115.8" y="120.2">3</text>
<text x="115.8" y="122.8">4</text>
<text x="115.8" y="125.3">5</text>
<text x="182.2" y="121.5">0</text>
<text x="203.4" y="120.2">BLM18EG221SN1D</text>
<text x="243.1" y="121.5">1</text>
<text x="243.1" y="124.1">MP1</text>
<text x="115.8" y="127.9">6</text>
<text x="115.8" y="130.4">7</text>
<text x="243.1" y="126.6">MP2</text>
<text x="115.8" y="132.9">8</text>
<text x="115.8" y="135.5">9</text>
<text x="232.9" y="135.5">GND</text>
<text x="115.8" y="138">10</text>
<text x="115.8" y="140.6">11</text>
<text x="115.8" y="143.1">12</text>
<text x="181.5" y="141.8">R3</text>
<text x="115.8" y="145.6">13</text>
<text x="115.8" y="148.2">14</text>
<text x="182.2" y="144.4">0</text>
<text x="115.8" y="150.7">15</text>
<text x="115.8" y="153.3">16</text>
<text x="115.8" y="155.8">17</text>
<text x="115.8" y="158.3">18</text>
<text x="115.8" y="160.9">19</text>
<text x="115.8" y="163.4">20</text>
<text x="115.8" y="166">21</text>
<text x="56.4" y="168.5">GND</text>
<text x="115.8" y="168.5">22</text>
<text x="115.8" y="171">P1</text>
<text x="115.8" y="173.6">P2</text>
<text x="105.9" y="181.2">GND</text>
</g>
<g font-size="1.8" fill="#0f0f0f">
<text x="196.8" y="20">3V3_LED</text>
<text x="64.8" y="30.1">Pi_Cam_1_D0_N</text>
<text x="64.8" y="32.7">Pi_Cam_1_D0_P</text>
<text x="64.8" y="40.3">Pi_Cam_1_D1_P</text>
<text x="64.8" y="37.8">Pi_Cam_1_D1_N</text>
<text x="166.4" y="39">Cam_D0_P</text>
<text x="166.4" y="36.5">Cam_D0_N</text>
<text x="219.7" y="36.5">FB_3V3_LED</text>
<text x="64.8" y="47.9">Pi_Cam_1_CLK_P</text>
<text x="64.8" y="45.4">Pi_Cam_1_CLK_N</text>
<text x="166.4" y="44.1">Cam_D1_N</text>
<text x="166.4" y="46.6">Cam_D1_P</text>
<text x="64.8" y="53">Pi_Cam_1_Enable</text>
<text x="90.6" y="53">Cam_1_D2_N</text>
<text x="166.4" y="51.7">Cam_CK_N</text>
<text x="64.8" y="55.5">Pi_Cam_1_Pin_12</text>
<text x="64.8" y="58.1">Pi_Cam_1_SCL</text>
<text x="90.7" y="55.5">Cam_1_D2_P</text>
<text x="166.4" y="59.3">Cam_D2_N</text>
<text x="166.4" y="54.3">Cam_CK_P</text>
<text x="64.8" y="63.2">Pi_Cam_1_3V3</text>
<text x="64.8" y="60.6">Pi_Cam_1_SDA</text>
<text x="90.6" y="60.6">Cam_1_D3_N</text>
<text x="90.7" y="63.2">Cam_1_D3_P</text>
<text x="166.4" y="61.9">Cam_D2_P</text>
<text x="223.5" y="64.4">DSI_D3_N</text>
<text x="91" y="70.8">Cam_1_CLK_28</text>
<text x="166.4" y="67">Cam_D3_N</text>
<text x="166.4" y="69.5">Cam_D3_P</text>
<text x="223.5" y="67">DSI_D3_P</text>
<text x="166.4" y="74.6">Cam_EN</text>
<text x="166.4" y="77.1">Cam_CLK_28</text>
<text x="223.5" y="72">DSI_D0_N</text>
<text x="223.5" y="74.6">DSI_D0_P</text>
<text x="166.4" y="82.2">Cam_SCL</text>
<text x="223.5" y="82.2">DSI_CP</text>
<text x="223.5" y="79.7">DSI_CN</text>
<text x="166.4" y="87.3">3V3_VCS3</text>
<text x="166.4" y="84.7">Cam_SDA</text>
<text x="223.5" y="87.3">DSI_D1_N</text>
<text x="223.5" y="89.8">DSI_D1_P</text>
<text x="223.5" y="94.9">DSI_D2_N</text>
<text x="223.5" y="97.4">DSI_D2_P</text>
<text x="223.5" y="105.1">DSI_SCL</text>
<text x="223.5" y="107.6">DSI_SDA</text>
<text x="223.5" y="110.1">PWM</text>
<text x="223.5" y="112.7">LED_EN</text>
<text x="64.8" y="116.5">Pi_Cam_2_D0_N</text>
<text x="64.8" y="119">Pi_Cam_2_D0_P</text>
<text x="223.5" y="117.8">FB_3V3</text>
<text x="64.8" y="124.1">Pi_Cam_2_D1_N</text>
<text x="189.2" y="124.1">3V3_DSI</text>
<text x="64.8" y="126.7">Pi_Cam_2_D1_P</text>
<text x="64.8" y="131.7">Pi_Cam_2_CLK_N</text>
<text x="64.8" y="134.3">Pi_Cam_2_CLK_P</text>
<text x="64.8" y="139.4">Pi_Cam_2_Enable</text>
<text x="64.8" y="141.9">Pi_Cam_2_Pin_12</text>
<text x="90.6" y="139.4">Cam_2_D2_N</text>
<text x="90.7" y="141.9">Cam_2_D2_P</text>
<text x="64.8" y="149.5">Pi_Cam_2_3V3</text>
<text x="64.8" y="147">Pi_Cam_2_SDA</text>
<text x="64.8" y="144.4">Pi_Cam_2_SCL</text>
<text x="90.6" y="147">Cam_2_D3_N</text>
<text x="90.7" y="149.5">Cam_2_D3_P</text>
<text x="200.7" y="147">3V3_LED</text>
<text x="91" y="157.1">Cam_2_CLK_28</text>
</g>
<g font-size="1.8" fill="#a90000">
<text x="112.3" y="27.7">1</text>
<text x="112.3" y="30.2">2</text>
<text x="112.3" y="32.8">3</text>
<text x="112.3" y="35.3">4</text>
<text x="156.8" y="34">1</text>
<text x="112.3" y="37.8">5</text>
<text x="112.3" y="40.4">6</text>
<text x="156.8" y="36.6">2</text>
<text x="156.8" y="39.1">3</text>
<text x="156.8" y="41.7">4</text>
<text x="238.7" y="36.6">34</text>
<text x="238.7" y="39.1">33</text>
<text x="238.7" y="41.7">32</text>
<text x="112.3" y="42.9">7</text>
<text x="112.3" y="45.5">8</text>
<text x="156.8" y="44.2">5</text>
<text x="156.8" y="46.7">6</text>
<text x="238.7" y="44.2">31</text>
<text x="238.7" y="46.7">30</text>
<text x="111.7" y="50.5">10</text>
<text x="111.7" y="53.1">11</text>
<text x="112.3" y="48">9</text>
<text x="156.8" y="49.3">7</text>
<text x="156.8" y="51.8">8</text>
<text x="238.7" y="49.3">29</text>
<text x="238.7" y="51.8">28</text>
<text x="111.7" y="55.6">12</text>
<text x="111.7" y="58.2">13</text>
<text x="156.2" y="56.9">10</text>
<text x="156.2" y="59.4">11</text>
<text x="156.8" y="54.4">9</text>
<text x="238.7" y="54.4">27</text>
<text x="238.7" y="56.9">26</text>
<text x="238.7" y="59.4">25</text>
<text x="111.7" y="60.7">14</text>
<text x="111.7" y="63.2">15</text>
<text x="111.7" y="65.8">16</text>
<text x="156.2" y="62">12</text>
<text x="156.2" y="64.5">13</text>
<text x="238.7" y="62">24</text>
<text x="238.7" y="64.5">23</text>
<text x="111.7" y="68.3">17</text>
<text x="111.7" y="70.9">18</text>
<text x="156.2" y="67.1">14</text>
<text x="156.2" y="69.6">15</text>
<text x="238.7" y="67.1">22</text>
<text x="238.7" y="69.6">21</text>
<text x="111.7" y="73.4">19</text>
<text x="111.7" y="75.9">20</text>
<text x="156.2" y="72.1">16</text>
<text x="156.2" y="74.7">17</text>
<text x="156.2" y="77.2">18</text>
<text x="238.7" y="72.1">20</text>
<text x="238.7" y="74.7">19</text>
<text x="238.7" y="77.2">18</text>
<text x="111.7" y="83.6">P1</text>
<text x="111.7" y="78.5">21</text>
<text x="111.7" y="81">22</text>
<text x="156.2" y="79.8">19</text>
<text x="156.2" y="82.3">20</text>
<text x="238.7" y="79.8">17</text>
<text x="238.7" y="82.3">16</text>
<text x="111.7" y="86.1">P2</text>
<text x="156.1" y="89.9">P1</text>
<text x="156.2" y="84.8">21</text>
<text x="156.2" y="87.4">22</text>
<text x="238.7" y="84.8">15</text>
<text x="238.7" y="87.4">14</text>
<text x="238.7" y="89.9">13</text>
<text x="156.1" y="92.5">P2</text>
<text x="238.7" y="92.5">12</text>
<text x="238.7" y="95">11</text>
<text x="238.7" y="97.5">10</text>
<text x="239.3" y="100.1">9</text>
<text x="239.3" y="102.6">8</text>
<text x="239.3" y="105.2">7</text>
<text x="239.3" y="107.7">6</text>
<text x="239.3" y="110.2">5</text>
<text x="239.3" y="112.8">4</text>
<text x="112.3" y="114">1</text>
<text x="112.3" y="116.6">2</text>
<text x="112.3" y="119.1">3</text>
<text x="239.3" y="115.3">3</text>
<text x="239.3" y="117.9">2</text>
<text x="112.3" y="121.7">4</text>
<text x="112.3" y="124.2">5</text>
<text x="238" y="122.9">MP1</text>
<text x="238" y="125.5">MP2</text>
<text x="239.3" y="120.4">1</text>
<text x="112.3" y="126.7">6</text>
<text x="112.3" y="129.3">7</text>
<text x="112.3" y="131.8">8</text>
<text x="111.7" y="136.9">10</text>
<text x="112.3" y="134.4">9</text>
<text x="111.7" y="139.4">11</text>
<text x="111.7" y="142">12</text>
<text x="111.7" y="144.5">13</text>
<text x="111.7" y="147.1">14</text>
<text x="111.7" y="149.6">15</text>
<text x="111.7" y="152.1">16</text>
<text x="111.7" y="154.7">17</text>
<text x="111.7" y="157.2">18</text>
<text x="111.7" y="159.8">19</text>
<text x="111.7" y="162.3">20</text>
<text x="111.7" y="164.8">21</text>
<text x="111.7" y="167.4">22</text>
<text x="111.7" y="169.9">P1</text>
<text x="111.7" y="172.5">P2</text>
</g>
<g font-size="1.8" fill="#989898">
<text x="181.5" y="130.4">R2</text>
<text x="182.2" y="132.9">0</text>
</g>
<text font-size="1.8" fill="#725600" x="145.8" y="136.8">+3V3_USBPWR</text>
<g font-size="1.4" fill="#006464">
<text x="48.6" y="28.7">1</text>
<text x="48.6" y="31.2">2</text>
<text x="48.6" y="33.8">3</text>
<text x="48.6" y="36.3">4</text>
<text x="48.6" y="38.8">5</text>
<text x="48.6" y="41.4">6</text>
<text x="48.6" y="43.9">7</text>
<text x="48.6" y="46.5">8</text>
<text x="47.6" y="51.5">10</text>
<text x="48.6" y="49">9</text>
<text x="47.6" y="54.1">11</text>
<text x="47.6" y="56.6">12</text>
<text x="47.6" y="59.2">13</text>
<text x="47.6" y="61.7">14</text>
<text x="47.6" y="64.2">15</text>
<text x="41.7" y="71.9">SHIELD__1</text>
<text x="44.3" y="69.3">SHIELD</text>
<text x="48.6" y="115">1</text>
<text x="48.6" y="117.6">2</text>
<text x="48.6" y="120.1">3</text>
<text x="48.6" y="122.7">4</text>
<text x="48.6" y="125.2">5</text>
<text x="48.6" y="127.7">6</text>
<text x="48.6" y="130.3">7</text>
<text x="47.6" y="137.9">10</text>
<text x="48.6" y="132.8">8</text>
<text x="48.6" y="135.4">9</text>
<text x="47.6" y="140.4">11</text>
<text x="47.6" y="143">12</text>
<text x="47.6" y="145.5">13</text>
<text x="47.6" y="148.1">14</text>
<text x="44.3" y="155.7">SHIELD</text>
<text x="47.6" y="150.6">15</text>
<text x="41.7" y="158.2">SHIELD__1</text>
</g>
<g font-size="1.4" fill="#a90000">
<text x="52.7" y="27.7">1</text>
<text x="52.7" y="30.2">2</text>
<text x="52.7" y="32.8">3</text>
<text x="52.7" y="35.3">4</text>
<text x="52.7" y="37.8">5</text>
<text x="52.7" y="40.4">6</text>
<text x="52.7" y="42.9">7</text>
<text x="52.7" y="45.5">8</text>
<text x="52.2" y="50.5">10</text>
<text x="52.2" y="53.1">11</text>
<text x="52.7" y="48">9</text>
<text x="52.2" y="55.6">12</text>
<text x="52.2" y="58.2">13</text>
<text x="52.2" y="60.7">14</text>
<text x="52.2" y="63.2">15</text>
<text x="52.2" y="68.3">S1</text>
<text x="52.2" y="70.9">S2</text>
<text x="52.7" y="114">1</text>
<text x="52.7" y="116.6">2</text>
<text x="52.7" y="119.1">3</text>
<text x="52.7" y="121.7">4</text>
<text x="52.7" y="124.2">5</text>
<text x="52.7" y="126.7">6</text>
<text x="52.7" y="129.3">7</text>
<text x="52.7" y="131.8">8</text>
<text x="52.2" y="136.9">10</text>
<text x="52.7" y="134.4">9</text>
<text x="52.2" y="139.4">11</text>
<text x="52.2" y="142">12</text>
<text x="52.2" y="144.5">13</text>
<text x="52.2" y="147.1">14</text>
<text x="52.2" y="149.6">15</text>
<text x="52.2" y="154.7">S1</text>
<text x="52.2" y="157.2">S2</text>
</g>
</svg>
